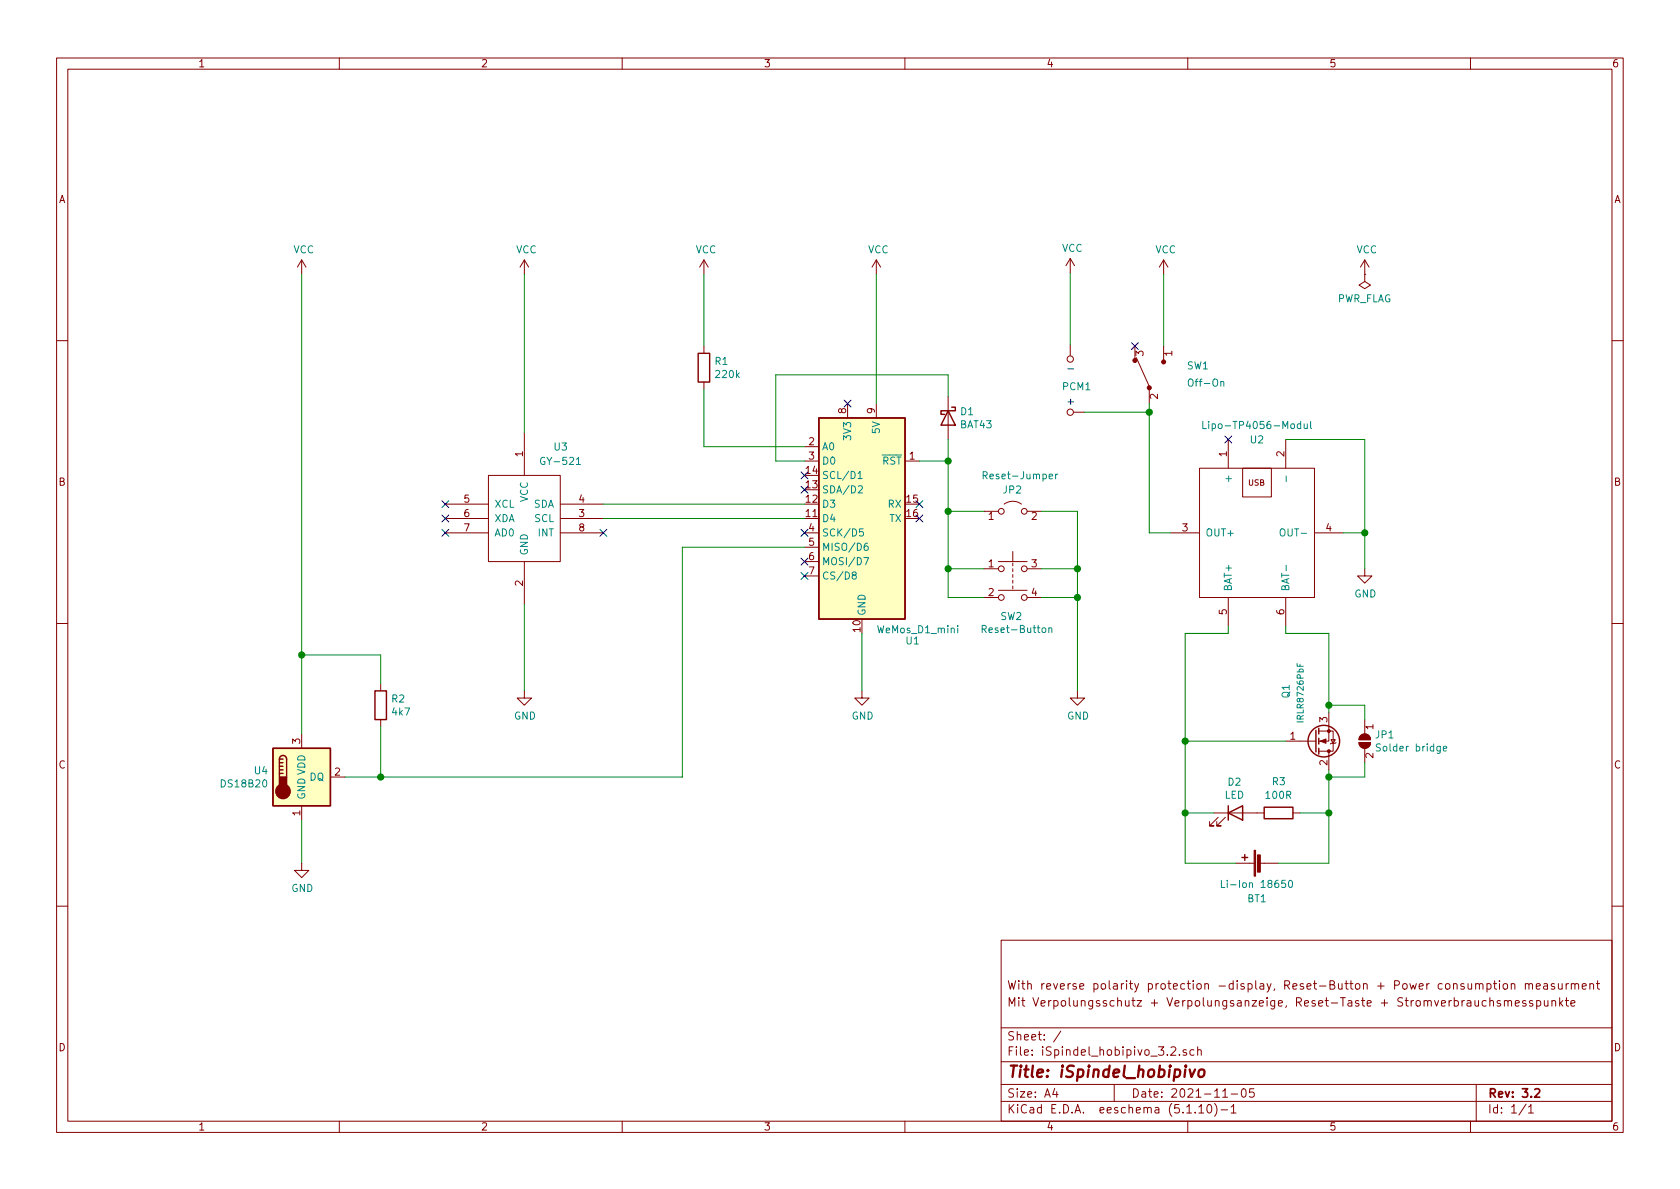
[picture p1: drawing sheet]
<svg xmlns="http://www.w3.org/2000/svg" width="297mm" height="210mm" viewBox="0 0 297 210" stroke-linecap="round" stroke-linejoin="round" font-family="sans-serif">
<g fill="none" stroke="#840000" stroke-width=".18">
<path d="M10 10.3h277v189.9h-277zM12 12.2h273v186.1h-273zM60 10.3v1.9M110 10.3v1.9M160 10.3v1.9M210 10.3v1.9M260 10.3v1.9M53.3 46v2.5M53.3 46l-.7 1.2M53.3 46l.8 1.2M92.7 46l-.8 1.2M92.7 46v2.5"/>
<path d="M92.7 46l.8 1.2M124.5 46v2.5M124.5 46l-.8 1.2M124.5 46l.7 1.2M154.9 46v2.5M154.9 46l-.7 1.2M154.9 46l.8 1.2M189.2 45.7l-.7 1.3M189.2 45.7v2.6M189.2 45.7l.8 1.3M205.7 46v2.5M205.7 46l-.7 1.2"/>
<path d="M205.7 46l.8 1.2M241.3 48.5v1.3l1 .6-1 .6-1-.6 1-.6M241.3 48.5h.1M241.3 46l-.8 1.2M241.3 46v2.5M241.3 46l.8 1.2M10 60.2h2M92.7 76.4v7.7M124.5 61.2v1.3M124.5 67.6v1.2M142.2 79h2.6M149.9 71.4v2.5"/>
<path d="M154.9 71.4v2.5M167.6 70.1v7.6M189.2 61v1.9M189.9 72.9h1.9M200.7 61.2v2.5M200.9 63.2l2.3 5.1M203.2 68.8v2.6M205.7 61.2v2.5M217.2 77.7v5.1M227.3 77.7v5.1M285 60.2h2M78.7 94.2h7.7"/>
<path d="M78.7 91.7h7.7M78.7 89.1h7.7M86.4 84.1h12.7v15.2h-12.7zM92.7 99.3v7.6M99.1 94.2h7.6M99.1 91.7h7.6M99.1 89.1h7.6M142.2 81.5h2.6M142.2 94.2h2.6M142.2 96.8h2.6M142.2 99.3h2.6M160 81.5h2.6"/>
<path d="M174 90.4h2.5M176.5 99.3h5.1M177.5 89.1a2.53 2.53 0 0 1 3.1 0M179.1 97.5v1.8M179.1 99.6v.5M181.6 90.4h2.5M207 94.2h5.1M212.1 82.8h20.3v22.9h-20.3zM219.7 82.8h5.1v5.1h-5.1zM232.4 94.2h5.1M10 110.3h2M142.2 101.8h2.6"/>
<path d="M174 100.6h2.5M174 105.7h2.5M176.5 104.4h5.1M179.1 100.6v.5M179.1 101.6v.5M179.1 102.6v.5M179.1 103.6v.5M181.6 100.6h2.5M181.6 105.7h2.5M217.2 105.7v5M227.3 105.7v5M241.3 100.6v1.2h1.3l-1.3 1.3-1.3-1.3h1.3"/>
<path d="M285 110.3h2M53.3 129.8v2.5M58.4 137.4h2.6M67.3 120.9v1.3M67.3 127.2v1.3M92.7 122.2v1.2h1.3l-1.3 1.3-1.3-1.3h1.3M152.4 122.2v1.2h1.3l-1.3 1.3-1.3-1.3h1.3M190.5 122.2v1.2h1.3l-1.3 1.3-1.3-1.3h1.3M227.3 131.1h5.4M233.2 129.3h2.5v3.5h-2.5M234.9 126v5.1h-1.7M234.9 132.8v3.3"/>
<path d="M235.3 130.8h.8l-.4 .6zM236.2 131.3l-.1 .1h-.8l-.1 .2M240.3 131.3h2a1.02 1.02 0 0 1-1 1 1.02 1.02 0 0 1-1-1zM240.6 130a1.03 1.03 0 0 1 1.1-.1 1.03 1.03 0 0 1 .6 .9h-2v-.4zM241.3 127.2v2.6M241.3 132.3v2.6M53.3 152.6v1.3h1.3l-1.3 1.3-1.2-1.3h1.2M53.3 142.5v2.5M214.6 143.8h8.9M215.4 144.5l-1.5 1.5h.7h-.7v-.7M216.7 144.5l-1.6 1.5h.8h-.8v-.7M218.4 152.6h3.3"/>
<path d="M222.8 152.6h3.3M228.6 143.8h1.3M10 160.2h2M177 166.3h108v32h-108zM260.8 176.9l.1 .9 .3 .1 .2-.1M260.9 174.1l.1-.1a.37 .37 0 0 1 .6 .1v.8M261.4 176.9v1M261.6 174.1l.2-.2 .3 .1 .1 .9M262.8 177l-.4-.1-.3 .3v.6l.3 .1 .4-.1M262.9 174l.4-.1 .3 .3-.1 .6h-.6M262.9 173.9v1.5M263.4 177.1l.2-.2 .4 .1 .1 .9"/>
<path d="M263.4 176.4v1.5M264.1 173.9h.5M264.3 173.4v1.3l.3 .2M265.1 173.4v.2M265.1 173.9v1M265.3 177a.37 .37 0 0 0-.6 .1l.1 .3 .5 .1 .1 .1-.3 .3-.4-.1M265.8 174.1l.3-.2 .4 .2v.7l-.2 .1-.5-.1zM266 177.1l.2-.2 .3 .1 .1 .9M266 176.9v1M266.6 177.1a.34 .34 0 0 1 .3-.2 .34 .34 0 0 1 .4 .2v.8M267.2 174.1l.1-.1a.37 .37 0 0 1 .5 .1v.8M267.2 173.9v1"/>
<path d="M267.9 177.4l.7-.1v-.3l-.5-.1-.2 .2 .1 .7h.6M269.7 174.1l.2-.2 .4 .1v.9M269.7 173.9v1M269.8 177a.37 .37 0 0 0-.6 .1l.1 .3 .5 .1v.1l-.2 .3-.4-.1M270.3 174.1a.34 .34 0 0 1 .3-.2 .34 .34 0 0 1 .4 .2v.8M271 177l-.4-.1-.2 .2 .1 .3 .5 .1v.3h-.6M271.6 174.4l.7-.1v-.3l-.5-.1-.2 .2 .1 .7h.6M271.7 177l.4-.1 .3 .3-.1 .6-.2 .1-.4-.1M271.7 176.9v1.5M273 174h.6v.9M273 176.9l.1 .9 .4 .1 .2-.1M273.6 174.3l-.5 .1-.2 .2 .2 .3 .5-.1"/>
<path d="M273.7 176.9v1M274.4 177.1l.1-.1a.37 .37 0 0 1 .6 .1v.8M274.4 176.9v1M274.8 174l-.3-.1-.2 .2v.3l.5 .1v.3h-.5M275.5 173.9v.8a.39 .39 0 0 0 .7 .1M275.8 176.4v1.5M275.9 177.4l.4 .5M276.2 173.9v1M276.3 176.9l-.5 .6M276.8 176.9h.5M276.9 173.9v1M277 176.4v1.3l.3 .2"/>
<path d="M277.3 173.9l-.3 .1-.1 .2M277.7 177.4l.8-.1-.1-.3-.4-.1-.3 .2 .1 .7h.6M277.8 174.1l.3-.2 .3 .1 .1 .9M277.8 173.9v1M278.5 174.1a.36 .36 0 0 1 .3-.2 .36 .36 0 0 1 .3 .2v.8M279.8 174.4l.7-.1-.1-.3-.4-.1-.2 .2v.7h.6M281.1 174.1l.1-.1a.37 .37 0 0 1 .6 .1v.8M281.1 173.9v1M282.2 173.9h.6M282.5 173.4v1.3l.3 .2M285 160.2h2M60 198.3v1.9"/>
<path d="M110 198.3v1.9M160 198.3v1.9M177 194.8h108M177 191.8h108M177 187.8h108M177 181.8h108M186.5 192.5l-.4 1h1M186.8 193v1M187.6 182.3l-1.3 2M197 191.8v3M207 185.3l.3-.2h.3l.3 .4-.9 1.1h.9M208.5 186.5v.1"/>
<path d="M209.8 185.7a.37 .37 0 0 0-.6 .1v.2l.6 .2v.1l-.2 .3-.4-.1M210 198.3v1.9M211.1 185.7l-.4-.1-.3 .3 .1 .6 .2 .1 .4-.1M211.3 196.7v.1M211.8 185.7a.37 .37 0 0 1 .6 .1v.8M211.8 185.1v1.5M212 195.8l.4-.5v1.5M212 196.8h.8M213.5 195.5l.2-.2a.81 .81 0 0 1 .6 .6 .81 .81 0 0 1-.3 .8l-.1 .1a.79 .79 0 0 1-.4-1.3zM214.8 195.1a1.79 1.79 0 0 1 0 2.3M215.9 196.3h1.1M216.2 194h.8"/>
<path d="M217.7 195.8l.4-.5v1.5M217.7 193.5h1.1M217.7 196.8h.8M219.6 192.7l.4-.2a.94 .94 0 0 1 0 1.5 .82 .82 0 0 1-.4-1.3zM221.7 192.5h-.7l-.1 .7 .2-.1 .5 .1 .2 .2-.1 .5-.2 .1-.6-.1M260 198.3v1.9M261 191.8v6.5M269.8 195.2l-1.2 2M270.3 195.8l.4-.5v1.5M270.3 196.8h.8"/>
<circle cx="189.2" cy="63.5" r=".56"/>
<circle cx="189.2" cy="72.9" r=".56"/>
<circle cx="177" cy="90.4" r=".51"/>
<circle cx="181.1" cy="90.4" r=".51"/>
<circle cx="177" cy="105.7" r=".51"/>
<circle cx="177" cy="100.6" r=".51"/>
<circle cx="181.1" cy="105.7" r=".51"/>
<circle cx="181.1" cy="100.6" r=".51"/>
</g>
<path d="M271.4 192.7l.2-.2h.4l.2 .5-.9 1h.9" fill="none" stroke="#840000" stroke-width=".3"/>
<path d="M210.3 189.1l.4 1.3 .6-1.3M212 189.3a.53 .53 0 0 1 .6-.2 .53 .53 0 0 1 .4 .4l-.1 .6a.54 .54 0 0 1-.5 .4 .54 .54 0 0 1-.5-.4z" fill="none" stroke="#840000" stroke-width=".41"/>
<g fill="#840000" stroke="#840000" stroke-width=".18">
<path d="M233.4 131.1l1-.4v.7z"/>
<path d="M240.6 130a1.03 1.03 0 0 1 1.1-.1 1.03 1.03 0 0 1 .6 .9h-2v-.4z"/>
<path d="M240.3 131.3h2a1.02 1.02 0 0 1-1 1 1.02 1.02 0 0 1-1-1z"/>
<path d="M221.7 150.4h.3v4.5h-.3z"/>
<path d="M222.3 151.2h.5v3h-.5z"/>
<circle cx="203.2" cy="68.6" r=".36"/>
<circle cx="205.7" cy="64" r=".36"/>
<circle cx="200.7" cy="63.7" r=".36"/>
<circle cx="234.9" cy="129.3" r=".25"/>
<circle cx="234.9" cy="132.8" r=".25"/>
</g>
<g fill="none" stroke="#008484" stroke-width=".18">
<path d="M212.7 74.5v1.3h.6M215.8 67.6l.2-.1h.3l.1 .8M230.6 74.9v.8l.3 .1 .2-.1M231.1 74.9v.9M231.7 74.5v1.1l.2 .2M101.9 82.1h.7M151.7 83.7l.4-.3v1.2M151.7 84.6h.7M151.8 86l.4-.1 .3 .4-.1 .2-.7 .7h.8M152.6 93.5h-.6l-.1 .6 .5-.1 .3 .3v.3l-.3 .2-.5-.1M152.7 98.6h.9l-.6 1.3M153.4 96.1h-.2a.79 .79 0 0 0-.2 1.2l.5-.1v-.5l-.5-.2-.2 .3"/>
<path d="M173.8 84.1l.7-.1v-.5l-.2-.1h-.5v1.3M186.6 83.8v.9M187 83.8l-.4 .3M226.4 93.7l.2-.2a.47 .47 0 0 1 .6 .4l-.1 .7-.2 .2-.4-.1a1 1 0 0 1-.1-1zM227.4 84.2v1M227.4 100v.9M150.9 101.7l-.2-.1v-.3l.5-.2 .2 .3-.1 .2-.5 .1-.1 .2v.4l.2 .1h.4l.1-.2v-.3l-.2-.2M169.3 110.6v.2M169.3 111.1v.8M173.7 111.2l.6-.1v-.4l-.2-.1h-.4v1.3M185.4 111.1l.2-.1 .3 .1 .1 .8M185.4 111v.9"/>
<path d="M229.3 117.3v.5h1.1M244.1 131.6l-.5-.1-.2 .2-.1 .2 .2 .2 .4 .2 .2 .3-.3 .2h-.5M255.2 132.4l.6-.1-.1-.3h-.3l-.2 .2v.6h.5M216 155.7v1.2h.6M227.9 155.8l.2-.1a.69 .69 0 0 1 .4 .6 .69 .69 0 0 1-.4 .6l-.2-.2-.1-.2z"/>
</g>
<g fill="none" stroke="#840000" stroke-width=".25">
<path d="M123.4 62.5h2.1v5.1h-2.1zM144.8 73.9h15.2v35.6h-15.2zM167.6 72.6l1.3 2.6h-2.5zM168.3 72h.6v.6h-2.5v.7h.6M48.3 132.3h10.1v10.2h-10.1zM49.4 134.2a.63 .63 0 0 1 .6-.6 .63 .63 0 0 1 .7 .6v3.2M49.4 136.8h.6M49.4 136.1h.6M49.4 135.5h.6M49.4 134.9h.6M49.4 134.2v3.2M49.4 134.2h.6"/>
<path d="M66.3 122.2h2v5h-2zM232.7 129.2v3.8M233.2 128.8v1M233.2 130.6v1M233.2 132.3v1M217.2 143.8l2.5-1.3v2.5zM217.2 142.5v2.5M219.6 151.6h1M220.1 151.1v1M223.5 142.7h5.1v2.1h-5.1z"/>
<circle cx="234.1" cy="131.1" r="2.79"/>
</g>
<g fill="#ffffc2" stroke="#ffffc2" stroke-width=".18">
<path d="M144.8 73.9h15.2v35.6h-15.2z"/>
<path d="M48.3 132.3h10.1v10.2h-10.1z"/>
</g>
<g fill="#840000" stroke="#840000" stroke-width=".25">
<path d="M49.4 137.4h1.3v1.9h-1.3z"/>
<circle cx="50" cy="139.9" r="1.27"/>
</g>
<g fill="none" stroke="#008400" stroke-width=".18">
<path d="M53.3 48.5v81.3M92.7 48.5v27.9M124.5 48.5v12.7M154.9 48.5v22.9M189.2 48.3v12.7M205.7 48.5v12.7M124.5 68.8v10.2h17.7M167.6 70.1v-3.8h-30.4v15.2h5M167.6 77.7v28h6.4M191.8 72.9h11.4M203.2 71.4v22.8h3.8M227.3 77.7h14v22.9"/>
<path d="M106.7 89.1h35.5M106.7 91.7h35.5M142.2 96.8h-21.6v40.6h-59.6M162.6 81.5h5M167.6 90.4h6.4M184.1 90.4h6.4v31.8M237.5 94.2h3.8M53.3 115.8h14v5.1M92.7 106.9v15.3M152.4 112v10.2M167.6 100.6h6.4M184.1 105.7h6.4"/>
<path d="M184.1 100.6h6.4M217.2 110.7v1.3h-7.7v40.6h8.9M227.3 110.7v1.3h7.6v14M67.3 128.5v8.9M209.5 131.1h17.8M234.9 124.7h6.4v2.5M234.9 136.1v16.5h-8.8M241.3 134.9v2.5h-6.4M53.3 145v7.6M209.5 143.8h5.1M229.9 143.8h5"/>
</g>
<path d="M188.8 65.2h1" fill="none" stroke="#0000c2" stroke-width=".18"/>
<g fill="#008400" stroke="#008400" stroke-width=".25">
<circle cx="67.3" cy="137.4" r=".51"/>
<circle cx="167.6" cy="100.6" r=".51"/>
<circle cx="235" cy="137.4" r=".51"/>
<circle cx="190.5" cy="105.7" r=".51"/>
<circle cx="235" cy="124.7" r=".51"/>
<circle cx="203.2" cy="72.9" r=".51"/>
<circle cx="209.6" cy="131.1" r=".51"/>
<circle cx="167.6" cy="81.5" r=".51"/>
<circle cx="235" cy="143.8" r=".51"/>
<circle cx="167.6" cy="90.4" r=".51"/>
<circle cx="53.3" cy="115.8" r=".51"/>
<circle cx="190.5" cy="100.6" r=".51"/>
<circle cx="241.3" cy="94.2" r=".51"/>
<circle cx="209.6" cy="143.8" r=".51"/>
</g>
<g fill="none" stroke="#000084" stroke-width=".18">
<path d="M149.3 70.8l1.2 1.2M150.5 70.8l-1.2 1.2M200.1 60.6l1.2 1.2M201.3 60.6l-1.2 1.2M216.6 77.1l1.2 1.2M217.8 77.1l-1.2 1.2M78.1 88.5l1.2 1.3M78.1 91.1l1.2 1.2M78.1 93.6l1.2 1.2M79.3 88.5l-1.2 1.3M79.3 91.1l-1.2 1.2M79.3 93.6l-1.2 1.2"/>
<path d="M106.1 93.6l1.2 1.2M107.3 93.6l-1.2 1.2M141.6 83.5l1.2 1.2M141.6 98.7l1.2 1.2M141.6 93.6l1.2 1.2M141.6 86l1.2 1.2M142.8 83.5l-1.2 1.2M142.8 98.7l-1.2 1.2M142.8 93.6l-1.2 1.2M142.8 86l-1.2 1.2M162 91.1l1.2 1.2M162 88.5l1.2 1.3"/>
<path d="M163.2 91.1l-1.2 1.2M163.2 88.5l-1.2 1.3M141.6 101.2l1.2 1.3M142.8 101.2l-1.2 1.3"/>
</g>
<text font-size="2.8" fill="#840000" x="178" y="190.5">Title: iSpindel_hobipivo</text>
<g font-size="2.1" fill="#840000">
<text x="178" y="178">Mit Verpolungsschutz + Verpolungsanzeige, Reset-Taste + Stromverbrauchsmesspunkte</text>
<text x="178" y="175">With reverse polarity protection -display, Reset-Button + Power consumption measurment</text>
<text x="178" y="184">Sheet: /</text>
<text x="178" y="186.7">File: iSpindel_hobipivo_3.2.sch</text>
<text x="178" y="196.9">KiCad E.D.A. eeschema (5.1.10)-1</text>
<text x="178" y="194.1">Size: A4</text>
<text x="200" y="194.1">Date: 2021-11-05</text>
<text x="263" y="194.1">Rev: 3.2</text>
<text x="263" y="196.9">Id: 1/1</text>
</g>
<g font-size="1.8" fill="#840000">
<text x="35" y="11.9">1</text>
<text x="85" y="11.9">2</text>
<text x="135" y="11.9">3</text>
<text x="185" y="11.9">4</text>
<text x="235" y="11.9">5</text>
<text x="285" y="11.9">6</text>
<text x="10.4" y="35.9">A</text>
<text x="285.4" y="35.9">A</text>
<text x="202.2" y="63" transform="rotate(-90 202.2 63)">3</text>
<text x="207.3" y="63" transform="rotate(-90 207.3 63)">1</text>
<text x="204.7" y="70.6" transform="rotate(-90 204.7 70.6)">2</text>
<text x="149.6" y="73.1" transform="rotate(-90 149.6 73.1)">8</text>
<text x="154.7" y="73.1" transform="rotate(-90 154.7 73.1)">9</text>
<text x="92.5" y="80.7" transform="rotate(-90 92.5 80.7)">1</text>
<text x="142.5" y="83.8">14</text>
<text x="143" y="78.7">2</text>
<text x="143" y="81.3">3</text>
<text x="160.8" y="81.3">1</text>
<text x="216.9" y="80.7" transform="rotate(-90 216.9 80.7)">1</text>
<text x="227.1" y="80.7" transform="rotate(-90 227.1 80.7)">2</text>
<text x="10.4" y="85.9">B</text>
<text x="82.1" y="88.9">5</text>
<text x="102.4" y="88.9">4</text>
<text x="142.5" y="88.9">12</text>
<text x="142.5" y="86.4">13</text>
<text x="160.3" y="88.9">15</text>
<text x="285.4" y="85.9">B</text>
<text x="82.1" y="91.4">6</text>
<text x="82.1" y="94">7</text>
<text x="102.4" y="91.4">3</text>
<text x="102.4" y="94">8</text>
<text x="142.5" y="91.4">11</text>
<text x="143" y="94">4</text>
<text x="160.3" y="91.4">16</text>
<text x="174.8" y="91.9">1</text>
<text x="182.4" y="91.9">2</text>
<text x="209.1" y="94">3</text>
<text x="234.5" y="94">4</text>
<text x="143" y="96.5">5</text>
<text x="143" y="99.1">6</text>
<text x="143" y="101.6">7</text>
<text x="174.8" y="100.3">1</text>
<text x="182.4" y="100.3">3</text>
<text x="92.5" y="103.6" transform="rotate(-90 92.5 103.6)">2</text>
<text x="174.8" y="105.4">2</text>
<text x="182.4" y="105.4">4</text>
<text x="152.1" y="111.7" transform="rotate(-90 152.1 111.7)">10</text>
<text x="216.9" y="108.7" transform="rotate(-90 216.9 108.7)">5</text>
<text x="227.1" y="108.7" transform="rotate(-90 227.1 108.7)">6</text>
<text x="53.1" y="131.5" transform="rotate(-90 53.1 131.5)">3</text>
<text x="228.1" y="130.8">1</text>
<text x="234.7" y="127.7" transform="rotate(-90 234.7 127.7)">3</text>
<text x="242.8" y="129" transform="rotate(-90 242.8 129)">1</text>
<text x="10.4" y="135.9">C</text>
<text x="59.2" y="137.2">2</text>
<text x="234.7" y="135.4" transform="rotate(-90 234.7 135.4)">2</text>
<text x="242.8" y="134.1" transform="rotate(-90 242.8 134.1)">2</text>
<text x="285.4" y="135.9">C</text>
<text x="53.1" y="144.2" transform="rotate(-90 53.1 144.2)">1</text>
<text x="10.4" y="185.9">D</text>
<text x="285.4" y="185.9">D</text>
<text x="35" y="199.9">1</text>
<text x="85" y="199.9">2</text>
<text x="135" y="199.9">3</text>
<text x="185" y="199.9">4</text>
<text x="235" y="199.9">5</text>
<text x="285" y="199.9">6</text>
</g>
<g font-size="1.8" fill="#008484">
<text x="51.9" y="44.8">VCC</text>
<text x="91.2" y="44.8">VCC</text>
<text x="123" y="44.8">VCC</text>
<text x="153.5" y="44.8">VCC</text>
<text x="187.8" y="44.5">VCC</text>
<text x="204.3" y="44.8">VCC</text>
<text x="239.8" y="44.8">VCC</text>
<text x="236.3" y="53.5">PWR_FLAG</text>
<text x="126.4" y="64.5">R1</text>
<text x="209.9" y="65.3">SW1</text>
<text x="126.7" y="66.8">220k</text>
<text x="187.9" y="69">PCM1</text>
<text x="210.5" y="68.4">Off-On</text>
<text x="150.5" y="77.6" transform="rotate(-90 150.5 77.6)">3V3</text>
<text x="155.6" y="76.6" transform="rotate(-90 155.6 76.6)">5V</text>
<text x="169.8" y="75.7">BAT43</text>
<text x="169.9" y="73.4">D1</text>
<text x="214.1" y="75.9">Lipo-TP4056-Modul</text>
<text x="96.1" y="82.2">GY-521</text>
<text x="98" y="79.7">U3</text>
<text x="145.3" y="79.6">A0</text>
<text x="145.3" y="82.2">D0</text>
<text x="156" y="82.2">RST</text>
<text x="221.1" y="78.4">U2</text>
<text x="87.4" y="89.8">XCL</text>
<text x="93.3" y="88.8" transform="rotate(-90 93.3 88.8)">VCC</text>
<text x="94.3" y="89.8">SDA</text>
<text x="145.3" y="89.8">D3</text>
<text x="145.3" y="87.2">SDA/D2</text>
<text x="145.3" y="84.7">SCL/D1</text>
<text x="157" y="89.8">RX</text>
<text x="174.4" y="84.8">Reset-Jumper</text>
<text x="177.4" y="87.3">JP2</text>
<text x="217.8" y="84.9" transform="rotate(-90 217.8 84.9)">+</text>
<text x="87.4" y="92.3">XDA</text>
<text x="87.4" y="94.9">AD0</text>
<text x="94.5" y="92.3">SCL</text>
<text x="95.2" y="94.9">INT</text>
<text x="145.3" y="92.3">D4</text>
<text x="145.3" y="94.9">SCK/D5</text>
<text x="157.3" y="92.3">TX</text>
<text x="213.1" y="94.9">OUT+</text>
<text x="227.1" y="94.9">OUT-</text>
<text x="93.3" y="98.3" transform="rotate(-90 93.3 98.3)">GND</text>
<text x="145.3" y="97.4">MISO/D6</text>
<text x="145.3" y="99.9">MOSI/D7</text>
<text x="145.3" y="102.5">CS/D8</text>
<text x="217.8" y="104.6" transform="rotate(-90 217.8 104.6)">BAT+</text>
<text x="228" y="104.6" transform="rotate(-90 228 104.6)">BAT-</text>
<text x="239.5" y="105.7">GND</text>
<text x="153" y="109" transform="rotate(-90 153 109)">GND</text>
<text x="155.3" y="112">WeMos_D1_mini</text>
<text x="160.2" y="114">U1</text>
<text x="174.3" y="111.9">Reset-Button</text>
<text x="176.9" y="109.6">SW2</text>
<text x="69.3" y="124.2">R2</text>
<text x="228" y="123.4" transform="rotate(-90 228 123.4)">Q1</text>
<text x="69.4" y="126.5">4k7</text>
<text x="90.9" y="127.2">GND</text>
<text x="150.6" y="127.2">GND</text>
<text x="188.7" y="127.2">GND</text>
<text x="243.3" y="130.6">JP1</text>
<text x="45" y="136.9">U4</text>
<text x="243.9" y="132.9">Solder bridge</text>
<text x="39.3" y="139.2">DS18B20</text>
<text x="54" y="141.5" transform="rotate(-90 54 141.5)">GND VDD</text>
<text x="54.8" y="138">DQ</text>
<text x="216.5" y="141.2">LED</text>
<text x="217.1" y="138.9">D2</text>
<text x="223.9" y="141.3">100R</text>
<text x="225" y="138.9">R3</text>
<text x="51.5" y="157.7">GND</text>
<text x="217.1" y="157">Li-Ion 18650</text>
<text x="220.6" y="159.6">BT1</text>
</g>
<text font-size="1.8" fill="#0000c2" x="188.5" y="71.6">+</text>
<text font-size="1.5" fill="#008484" x="230.5" y="127.5" transform="rotate(-90 230.5 127.5)">IRLR8726PbF</text>
<text font-size="1.4" fill="#840000" x="220.7" y="85.9">USB</text>
</svg>
